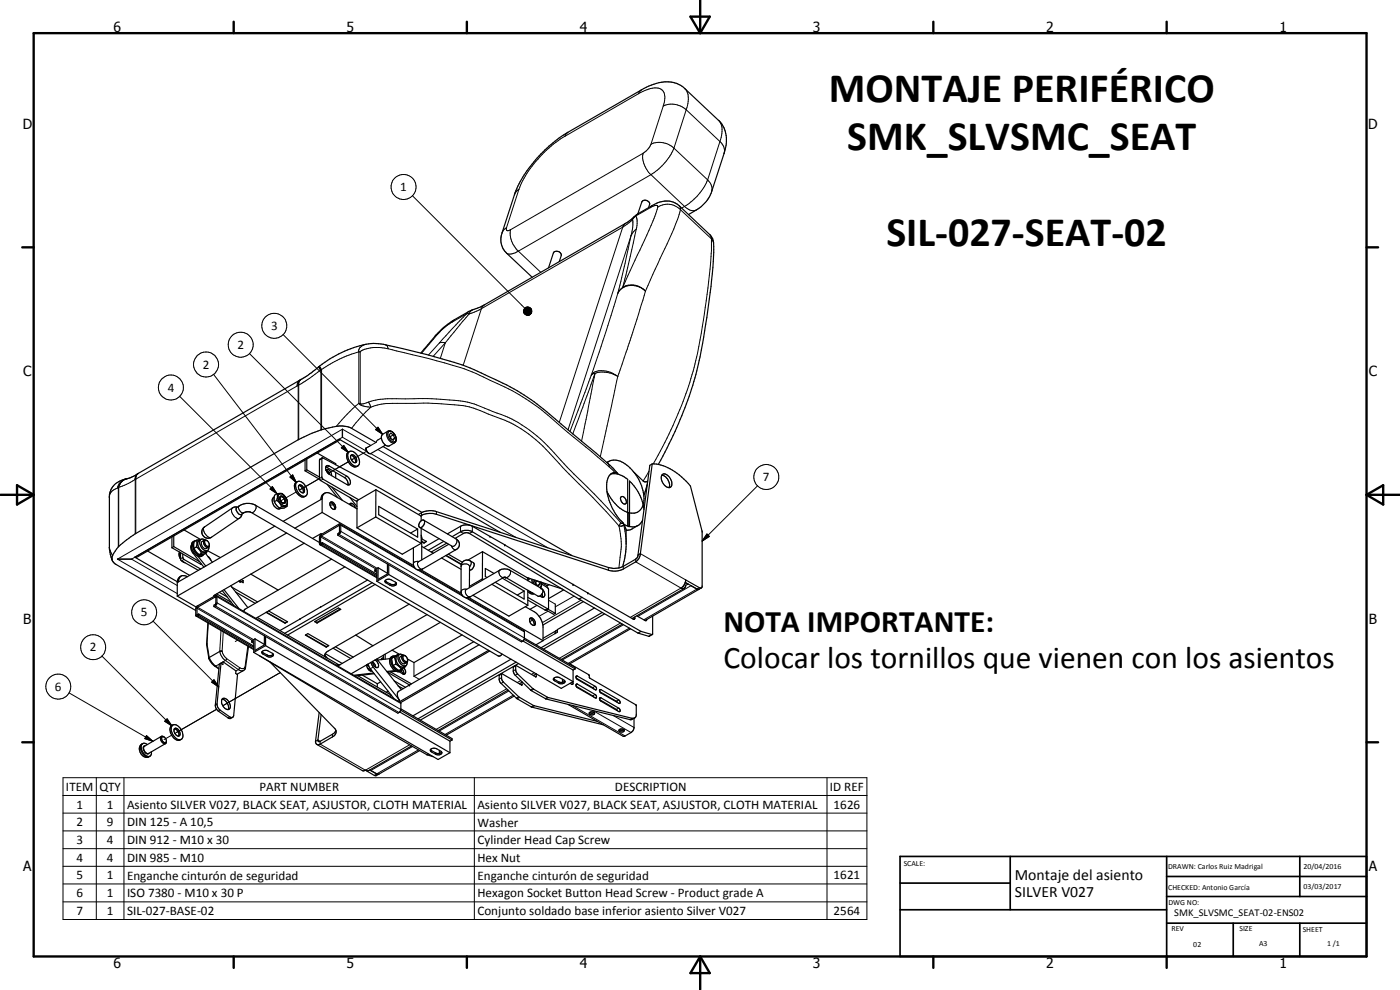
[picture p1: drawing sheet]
<svg xmlns="http://www.w3.org/2000/svg" width="420mm" height="297mm" viewBox="0 0 420 297" stroke-linecap="round" stroke-linejoin="round" font-family="sans-serif">
<g fill="none" stroke="#000" stroke-width=".3">
<path d="M170.4 39.7l-.9 1.2M191.6 28.1l-22.1 12.8M191.6 28.1a8.1 8.1 0 0 1 6.4-1.5 3.1 3.1 0 0 1 1.4 4l-.4 1.2M192.5 27l-.9 1.1M199 31.8a6.3 6.3 0 0 1 6.9 1.1M199 31.8l-3.6 11.5M205.5 26.6a6.2 6.2 0 0 1 .4 6.3M205.9 32.9l-3.6 11.5M205.9 32.9l10.2 9.6M215.6 36.1a5.4 5.4 0 0 1 .7 5.7l-.2 .7M123.8 58.7l33.7 33.8M155.7 56.8l-.8 .7-.5 1"/>
<path d="M155.7 56.8l-3.7 11.5M169.5 40.9a35.1 35.1 0 0 0-13.8 15.9M193 46a7.1 7.1 0 0 0 2.4 6.4M193 46l-39.8 22.9M195.4 52.4l-39.8 23M195.4 43.3a6.2 6.2 0 0 1 6.9 1.1M195.4 43.3l-1.1 1.6-1.3 1.1M195.4 52.4l10 9.5M202.3 44.4a17.5 17.5 0 0 1-6.9 8M202.3 44.4l10.1 9.6M212.4 54a3.6 3.6 0 0 1 1.2 3.5M212.4 54a16.9 16.9 0 0 1-7 7.9"/>
<path d="M216.1 42.5a3.5 3.5 0 0 1 1.2 3.6M216.1 42.5l-3.7 11.5M152 68.3l-.8 .7-.5 .9M152 68.3l-.1 .4 .3 .5 1-.3M153.2 68.9a7.1 7.1 0 0 0 2.4 6.5M155.6 75.4a3.7 3.7 0 0 1-3.4 .7l-.2-.2M155.6 75.4l6.7 6.3M186.9 68.2l-42.4 24.4M186.9 68.2l-19.1 58.5M187.7 67l-.8 1.2M189.4 70.7l-4 17.3M189.4 70.7l-18.9 58.3"/>
<path d="M189.8 65.9l-2.9 2.3M189.8 65.9a10.4 10.4 0 0 1-.4 4.8M190.3 65l-.5 .9M190.8 64.8l-1 1.1M190.8 64.8a4.7 4.7 0 0 1 .2 3.9M191 68.7l-1.6 2M191 68.7l-4.1 17.5M191.4 64.2l-.6 .6M195.1 62.3l-4.3 2.5M195.8 61.6l-.7 .7M197.4 62.2a78.7 78.7 0 0 1-6.1 14.3l-4.4 9.7M197.4 62.2l-.1-.5-.4-.1-1.8 .7"/>
<path d="M197.4 62.2a5.3 5.3 0 0 1 6.8 .7M203.9 61.8l.3 1.1M204.2 62.9l9.3 8.8M204.2 62.9a76.6 76.6 0 0 1-6.1 14.7l-4.4 9.8M205.4 61.9a3.1 3.1 0 0 0 3.6 1.1M205.4 61.9l-.8 .5M213 70.4l.5 1.3M213.5 71.7a170 170 0 0 1-2.7 26.3l-1.5 8a115.7 115.7 0 0 1-13.3 33.2M213.5 71.7l.7 1.4M135.8 96.6l-1.8 1.2-2.7 2.5M136.4 95.9l-.6 .7M140.1 94.1l-4.3 2.5"/>
<path d="M140.1 94.1l.7 .1M140.1 94.1l-8.2 8.8M140.7 93.4l-.6 .7M140.8 94.2l-7.2 8.7M141.8 93l-.8 .6-.2 .6M144.5 92.6l-3.7 1.6M144.5 92.6l-5.5 17M145.4 91.5l-.9 1.1M157.1 93.3l2.1 .9-2.1-.6zM157.1 93l2.1 1.2-2.1-.9zM157.1 93.6l2.1 .6-2-.3zM157.2 93.9l2 .3-1.9-.1z"/>
<path d="M157.3 92.8l1.9 1.4-2.1-1.2zM157.3 94.1l1.9 .1-1.7 .1zM157.4 92.6l1.8 1.6-1.9-1.4zM157.5 94.3l1.7-.1zM157.6 92.4l.2-.2 1.4 2zM157.6 92.4l1.6 1.8-1.8-1.6zM157.7 94.4l1.5-.2-1.2 .3zM157.8 92.2l.3-.1 1.1 2.1zM158 94.5l1.2-.3-.9 .4zM158.1 92.1h.2l.9 2.1zM158.3 94.6l.9-.4zM158.3 92.1h.3l.6 2.1z"/>
<path d="M158.5 94.6l.7-.4zM158.6 92.1l.2 .1 .4 2zM158.8 94.5l.4-.3zM158.8 92.2l.3 .1 .1 1.9zM159.1 92.3l.2 .2-.1 1.7zM159.2 94.2l-.2 .2zM159.3 92.5l.2 .2-.3 1.5zM159.5 92.7l-.3 1.5zM159.5 93.8l-.3 .4zM159.5 93l-.3 1.2zM159.6 93.5l-.4 .7zM159.6 93.3l-.4 .9z"/>
<path d="M185.4 88l-3.4 11.1-4.6 13.5M185.6 87.6l-.2 .4M186.9 86.2l-1 1-.5 .8M186.9 86.2a5.3 5.3 0 0 1 6.5 .8M193.3 87a5.4 5.4 0 0 0-7.4 .2M193.3 87l.4 .4M193.7 87.4l-4.1 13.1-4.2 12.4M53.9 118.9l29.2 29.2M64.1 112.3l24.8 32.5M74.9 106.1l29.7 29.7M85 100.4l29.8 29.9M89.1 115.8l-48.3 28"/>
<path d="M89.9 114.1l-.5 .5-.3 1.2M90 114.1l-.5 1.2v16.7M90.2 114l-.5 1.2v16.7M90.2 114l-.2 .1M90.3 113.8l-.1 .2M95.7 110l.5 1M95.8 110l.5 1M95.9 109.9l.6 1M96.2 111l-3.3 2.5-3.8 2.3M96.3 111h-.1M96.3 111v18M96.5 110.9v18"/>
<path d="M96.5 110.9l-.2 .1M107.7 105.6a36.3 36.3 0 0 0-11.2 5.3M107.7 105.6v15.4M107.7 105.6h.4M108.1 105.5v15.6a3 3 0 0 0 2.5-.5M109.9 103.3a2.37 2.37 0 0 0-2.2 2.3M115.7 103.5l.5 .3 .3 .8M116.5 104.6a11.6 11.6 0 0 0-8.3 .8l-.1 .1M116.5 104.6l9.6 2.4a99.4 99.4 0 0 1 35.6 15.3l21.1 17.8M131.3 100.3l-4.8 5.7M131.3 100.3l-.7 .5M131.9 102.9l-3.3 3.7"/>
<path d="M133.6 102.9l-1.1-.2-.6 .2M133.6 102.9l-3.6 4M133.6 102.9l-1.4 4.6M177.4 112.6a4 4 0 0 1 4.7-1.2l1.5 .5 1.8 1M177.4 112.6l-6.3 16.9M178.6 112l-4.1 20.4M178.6 112l-6.7 18.2M178.6 112l-1.2 .6M178.6 112a8.3 8.3 0 0 1 6.8 .9M185.4 112.9l-5.2 24.1M96.6 137.6l-.7 .4M98.8 139.8l-.7 .4"/>
<path d="M102.4 134.4l.8-.8 1.4 2.2zM104.6 138.6l-5.8 3.3M107.7 121h.4M107.7 121l.9 .7 2.7 .5M107.7 121l-3.5 3.3-3.3 3.6M110.1 135.4l-4.6 2.6 .4-.3M110.1 135.4l-7.3-4.2-63.3 36.6 13.7 7.9M110.6 120.6l.7 1.6M110.6 120.6a17.7 17.7 0 0 1 5.7-1 191.3 191.3 0 0 1 20 .5 30.2 30.2 0 0 1 11.6 3.4 40.1 40.1 0 0 1 18.5 12.4l3.9 4.3 10.1 10.1 5.9 6.5M111.3 122.2a15.9 15.9 0 0 1 6.6-1.2h6.6a88.6 88.6 0 0 1 16.4 1.1l5.6 2.1a38.9 38.9 0 0 1 18.4 11.7l3.9 4.3a278.9 278.9 0 0 1 16.9 17.6M111.3 122.2l-3 3-2.8 3.3M111.3 133.6l-8.5-4.8-67.5 39 17.9 10.3"/>
<path d="M111.3 136.1l43.5 25.1M113.4 134.9l51.1 29.5M113.4 128.2l1.4 2.1-2.1-1.4zM113.5 132l-.7 .8-3 1.9M116.4 129.4a1.95 1.95 0 0 0 .2 2.6l.9 .8h.9M116.7 129.5a2 2 0 0 1 2 2.8 1.31 1.31 0 0 1-2-.8l-.3-1.2zM182.4 139.1l.4 1M32.8 149h.1M35.3 146.4l-1.3 .7a2.53 2.53 0 0 0-1.2 1.7v15.6l1 2.3M35.5 146.3v17.8M35.5 146.3l-.2 .1M35.6 146.2v17.8"/>
<path d="M35.6 146.2l-.1 .1M36.4 144.7l-.8 1.5M37.2 144l-.7 .5M37.8 143.7l-.4 .2M37.9 143.7l-.9 .4a3.2 3.2 0 0 0-1.5 2.2M38.2 143.6a3.5 3.5 0 0 0-2.9 2.8M40.5 143.9l-1.9 1.1-3 1.2M40.6 143.8v16.3M40.6 143.8l-.1 .1M40.8 143.8v16.3M40.8 143.8h-.2M41.3 142.2l-.6 .7-.2 1"/>
<path d="M41.3 142.1a2.02 2.02 0 0 0-.7 1.7M41.3 142.2l-.5 .9v.7M41.5 142l-.2 .2M61.4 158.1a2.09 2.09 0 0 0 .8 2.8l.7 .4 .5-.1M69.8 152.4a2.32 2.32 0 0 0 1.9 3.2l.1-.1M71.8 151.8a1.44 1.44 0 0 0 1.4 2M76.6 151.6a1.46 1.46 0 0 1-1.2 2.2M81.7 146l1.4 2.1-2-1.4zM87 143.1l.8-.6 1.1 2.3zM88.9 147.6l-4.7 2.7M95.7 143.7l-5.9 3.4M96.6 143.1l-.7 .5"/>
<path d="M96.7 149.6l-.4 .3M96.9 143.8l-.7 .4M101.7 157.7l.2 .1M102.3 157.6l22.4 13M102.3 159.4l55.1 32M104.1 142.9l-.7 .4M126.5 153.8v.9M131 153.5v.8M138.2 157.9v1.7l.9 .5M141.8 157.9v1.7M182.8 140.1l1.7 1.6M185.7 157.8a22.1 22.1 0 0 1 .4 9.4l-.4 3.2"/>
<path d="M186.3 156.8l-.6 1M186.8 156.9a7.3 7.3 0 0 1 1 4l.1 2.3M186.8 156.6l-.2 .5-.3-.3M187.1 157.1a.89 .89 0 0 1-1.4 .7M188.4 153.7l.5 .2M194.8 141.4l-1.8 2.9M227.4 145.8l-16.7 16.5M32.8 164.2h.1M40.5 167.2l.5 .1M53.5 174.6l-.3 .2M53.9 165.7l-.1 .7 .4 1.1M54.9 167.3l-.7 .3"/>
<path d="M55.2 167.9l-.7 .4M58.2 165.9l-.3 .1M60.7 162.4a1.44 1.44 0 0 0 1.2 2.2M64.6 179.1l.2 .1M65.1 179l55.2 32.1M96.2 161.1l16.6 9.6M96.2 162.9l.2 .1M96.4 163.4l16.7 9.7M96.4 160.8l16.8 9.7M101.7 160.3l55.2 32.1M115.9 174.5v.4M117.1 175.2v.4"/>
<path d="M125.2 170.9l13.9 8.1M125.5 168.6a1.47 1.47 0 0 0 1.3 2.1M125.8 168.4l-1.3 .2-.4 .6M126.4 161.2l.2 .4M135.5 163.8a1.35 1.35 0 0 0 1.4 1.1M136.9 161.7a1.44 1.44 0 0 1-1.2 2.2M138.4 169.9l.2-.4 .7-.3 1.2 .2 .4 .5M139.5 179.2l17.9 10.4M139.9 176.9a1.47 1.47 0 0 0 1.2 2.2M140.1 176.8a1.32 1.32 0 0 0-1.7 .7M141.2 168.3a1.3 1.3 0 0 1-.3 1.8M150 171.1a1.42 1.42 0 0 0 1.2 2.1"/>
<path d="M153 171.1a1.42 1.42 0 0 1-1.3 2.1M159.6 173.8l.2 1.2M160 173.9l.4 1.5M162.3 174.6l.2 .8-.5 .9M162.4 176.6h.1M164.2 175.8v.5M172.3 178.9l-5.6 3.2M182.6 170.3v.8M187.1 169.9v.8M190.8 167.8v.8l13.6 7.8-15.3 8.9M192.2 166.1l13.6 7.9M205 175.9l.6 .4"/>
<path d="M207.4 175.7l-16 9.3M209.9 176.3l-16.7 9.7M212.2 160.2l.7 .8-2.2 1.3zM30.6 196.8l21 21M45.9 186.4l19.7 19.7M59.1 182.5l16.6 9.7M59.1 184.3l.2 .1M59.3 182.2l16.8 9.7M59.3 184.8l16.8 9.8M62.5 186.9l-.4 6.3 .7 4.1 .9 1.6 1.1 1M64.6 181.8l55.1 32M64.8 199.9h-.3"/>
<path d="M64.8 199.9l.9 .6M65.1 180.8l55.2 32.1M66.3 189.1l-.4 6.4 .6 1.3 1.1 1.4M66.4 198.9l-1.6 1M67 189.6l-.3 5.9 .6 1.4 .7 .7M67.6 198.2l3.9 2.7M67.6 198.2l-.6 .4M68 197.6l-.4 .6M68 197.6l3.9 2.7M71.3 192.1l-.7 .4M74.4 193.8l-.9 6.4-.7 .4-.9-.3M78.9 195.8v.4"/>
<path d="M80.2 196.5v.4M97.9 197.1v.2M115.1 197.8l-.1 .1M120.2 197a1.46 1.46 0 0 0 1.2 2.1M124.2 198.8v4.1l1.6 .9M154.8 199.8l-.8 .4M159.8 186.1l-.8 .4M164.3 182.6l-.7 .4M164.5 183.4l-2.7 1.5M164.6 180.1l2.1 1.2M166.6 190.1l-3.6 2.1M174.4 180.1l-11.6 6.7"/>
<path d="M186.2 186.9l-18.4 10.6M187.1 187.5l-18.4 10.5M188.9 188.5l-18.4 10.6M190.5 185.5l-.5 .3M194.1 185.9l-.5 .3M195.6 190.4l-.9 .5M20.7 207.9l25.2 14.5M49.4 216.4l.8-.7 1.4 2.1zM50.2 215.7l1.4 2.1-2.2-1.4zM52.9 219.8l12.1-7-12.5 7.2M64.2 204l1.4 2.1-2.1-1.4zM65.1 211.2l-.5 .3"/>
<path d="M66.1 213.1l-.5 .3M68.9 215.1l-.5 .3M71.5 200.9l1 .4 .6-.1M71.5 200.9l-.7 .4M71.9 200.3l-.4 .6M84.1 201.8l-17.2 10M112 200.2l-.9 .5M119.9 210.1l-.4 .3M150.5 203.3l-.7 .5M150.5 202.2l-.7 .4M151.1 204.6l-.7 .5M152 206.7l-21.1 12.2"/>
<path d="M152.7 207.3l-20.9 12.1M154 208.6l-20.4 11.8M154.8 200.9l-.8 .4M155.4 202.2l-.8 .4M155.6 209l-.6 .5M155.9 209.3l-.7 .4M156.3 204.2l-1 .6M156.7 205.4l-.2 .1M159.9 206.6l-.7 .4M160.1 211.7l-.7 .4M160.2 206.8l-.7 .4M160.3 201.8l-.8 .6"/>
<path d="M160.3 211.8l-.7 .4M160.9 202.9l-.2 .2M164.3 209.2l-.7 .4M164.6 209.3l-.7 .4M166.4 203.8v.5M167.7 204.6v.4M171.8 211.7l15.8 9.1M173.3 202.9l-.4 .2M173.3 205.3l-.4 .3M178 213.2l11.4 6.6M178.6 205.9l-.7 .4M178.6 208.4l-.7 .4"/>
<path d="M180.4 206.9l-.5 .3M180.4 209.4l-.5 .2M184.1 214.7l6.2 3.6M185.7 210l-.7 .4M185.7 212.5l-.7 .4M189.7 215.5l-.7 .4M18.9 233.3h241.3v42.6h-241.3zM18.9 238.7h241.3M28.9 233.3v42.6M37.2 233.3v42.6M42.6 223.3a2.4 2.4 0 0 0 .7 3.4 1.2 1.2 0 0 0 1.4 .3M43.4 223.9a1.43 1.43 0 0 0 1.2 2.2"/>
<path d="M43.5 223.8h-.1a1.47 1.47 0 0 0-.3 1.5 1.47 1.47 0 0 0 1.3 .9l.4-.3M44 220.7l1.9 1.7-2.4-.8zM51.5 220.6l-2.3 1.3M95.4 222l.7 .4v.9l13.6 7.8 13.2-7.6M99.8 220.3v.8M123.8 224l-12.5 7.2M125.5 225l-13.2 7.7M129.4 225.2v.4M130.7 225.9v.4M142.4 233.3v42.6M248.2 233.3v42.6M18.9 244h241.3"/>
<path d="M18.9 249.3h241.3M18.9 254.6h241.3M18.9 259.9h241.3M18.9 265.2h241.3M18.9 270.6h241.3"/>
<circle cx="121.1" cy="56.1" r="3.8"/>
<circle cx="82.3" cy="97.8" r="3.7"/>
<circle cx="51.3" cy="116.3" r="3.7"/>
<circle cx="61.8" cy="109.4" r="3.8"/>
<circle cx="72.3" cy="103.4" r="3.8"/>
<circle cx="230" cy="143.1" r="3.8"/>
<circle cx="28" cy="194.2" r="3.8"/>
<circle cx="43.3" cy="183.7" r="3.7"/>
<circle cx="17.5" cy="206" r="3.7"/>
</g>
<g fill="none" stroke="#000" stroke-width=".35">
<path d="M167.8 78.5l.6-1.8a1.29 1.29 0 0 0-.9-1.3 1.29 1.29 0 0 0-1.4 .5l-1.5 4.4M191.4 64.2l5.9-3.3a6.6 6.6 0 0 1 5.4 .1l1.2 .8 9.1 8.6a4.1 4.1 0 0 1 1.2 3.6 197.1 197.1 0 0 1-6 40.5 122.5 122.5 0 0 1-10.6 24.9M191.4 64.2l-3.3 2.6-42.7 24.7-4.7 1.9-6.3 3.9a46.8 46.8 0 0 0-8.1 8.7M194.6 62.3l.3-.9a1.28 1.28 0 0 0-.9-1.3 1.28 1.28 0 0 0-1.4 .5l-1.2 3.6M206.6 64.4l2.4-1.4a10.7 10.7 0 0 0 4-4.1l4.3-12.8a9.2 9.2 0 0 0-1.4-9.7l-10.4-9.8a9 9 0 0 0-10-1.1l-2.3 1-22.8 13.2a41.4 41.4 0 0 0-9.7 8.3l-3 3.9-2.3 3.9-.8 2-3.9 12.1a5.7 5.7 0 0 0 1.3 6l7.7 7.3M91.6 138v3.3M92.1 137.7v3.3M95.2 135.9l5.5 3.2v.3M96.7 137.4l-.8 .6v5.6l.1 .4 11.1 6.5M96.7 137.4l17.5 9.2 12.4 7.2M96.7 137.4l-.1 5.9 .2 .4 10.8 6.2M97.9 139.8l.7-.1 5.5 3.2a1.91 1.91 0 0 1 .7 2.6l-.7-.1-5.3-3.1a2.03 2.03 0 0 1-.9-2.5z"/>
<path d="M102.1 132l-61.1 35.3M102.8 128.8v2.4M104.7 135.6a1.91 1.91 0 0 1 2.6 1.2 2.1 2.1 0 0 1 0 3 2.72 2.72 0 0 1-2.9-2.5v-1zM104.8 135.5a1.53 1.53 0 0 0-.6 2.2 2.6 2.6 0 0 0 2.8 2.3l.4-.2M105.3 136.7a1.71 1.71 0 0 1 1.3 2.2M105.4 136.6a1.39 1.39 0 0 1 1.6 1.7 .67 .67 0 0 1-.6 .6 .67 .67 0 0 1-.7-.6l-.5-.9zM112.8 132.8l-7.5-4.4a9 9 0 0 0-6.6 0 37.6 37.6 0 0 0-9.2 3.6l-48.9 28.1-2 1.4a11.4 11.4 0 0 0-5 5.7 2.15 2.15 0 0 0 1.2 2.1l23.9 13.9M114.5 131.4l-1 .6M114.7 130.4l1.7-1a2.19 2.19 0 0 1 2.5 2.1v.6l-.3 .7-1.7 1a2.4 2.4 0 0 1-2.2-3.4zM115 134l56.6 32.7M115.7 133.6l-4.4 2.5a1.47 1.47 0 0 1-1.5-1.6 1.61 1.61 0 0 0 .9 1.5M116.9 130.9l.3 .1"/>
<path d="M117.2 131l.1 .7M118.1 130.5l-.8-.5-.5 .5 .4 1.1 .8 .5 .4-.6M118.1 130.5l.3 1M118.1 130.5l-.9 .5M118.4 131.5l-.6 .4M182.7 138.4l-.5 .4a4.3 4.3 0 0 1 5.4 .4 12.4 12.4 0 0 1 5.3 12.5 3.5 3.5 0 0 1-5.3 1.7 12.7 12.7 0 0 1-5.5-5.9M195.7 139.2l-.7 .4-3.5 26.9M195.7 139.2a15.8 15.8 0 0 1 11.5 6.6l3.5 13.7v16.5l-.2 .4M195.7 139.2l-3.5 26.9M55.2 159l5 2.9M71.2 152.2l-.6-.1-.8 .3-8.4 5.7a1.87 1.87 0 0 0-.5 2.5 1.87 1.87 0 0 0 2.4 .7l8.7-5.9 .6-1.2M82.3 149.1a1.72 1.72 0 0 0-.1 2.7 1.45 1.45 0 0 0 2.1 .7"/>
<path d="M82.3 150.5l1.5 1.9M82.5 157.9l-29 16.7 .5-1.5M83.1 150.1l.9 .9 .5 1M83.1 150.1l-.8 .4M83.1 148.1l.2 1.2-.2 .8M83.1 148.1a1.65 1.65 0 0 0-.8 2.2v.2M83.1 148.1h1.6l.7 .7M83.6 148.4a1.53 1.53 0 0 1 2.3 1l.3 1.6a1.11 1.11 0 0 1-1.1 .7 1.11 1.11 0 0 1-1-.8 2.38 2.38 0 0 1-.5-2.5zM83.8 152.4l.5 .1M84.1 149.1a1.15 1.15 0 0 1 1.2 .5 1.15 1.15 0 0 1-.1 1.3 1.26 1.26 0 0 1-1.1-1.8zM84.5 152l-.7 .4M84.6 150.8a1.37 1.37 0 0 1-.4-2 1.5 1.5 0 0 1 1.3 2.2l-.7-.1"/>
<path d="M85.4 148.8l.5 .8M86 159.9l-32.8 19M86 149.7l.3 .8-.2 1.5M86.1 152l-.7 .4-1.1 .1M86.1 152h-1.6M88.9 144.8a1.74 1.74 0 0 1 2.7 1 2.24 2.24 0 0 1 0 3.1 3 3 0 0 1-2.9-3.6zM89.2 144.5a2.02 2.02 0 0 0-.2 3.2 1.94 1.94 0 0 0 2.7 1.1M89.7 145.7l.1-.2a1.45 1.45 0 0 1 1.6 1.9 .6 .6 0 0 1-.5 .5 .6 .6 0 0 1-.7-.3 1.71 1.71 0 0 1-.5-1.9zM89.7 145.7a1.79 1.79 0 0 1 1.3 2.2M91.6 141.3l4.3 2.5M92.1 141l-.5 .3M92.1 141l3.8 2.1"/>
<path d="M96.7 153.8l-8.2 4.7M96.7 153.8l27.4 15.9M97.5 148a1.85 1.85 0 0 0-1.2 1.9l-11.3 6.5M97.7 140.1l5.7 3.2a2.22 2.22 0 0 1 1 2.2M97.8 141.1a1.15 1.15 0 0 1 1.2 .1 1.15 1.15 0 0 1 .5 1.1v.4M97.9 141.1l.7 .6 .3 .7M98.2 145.3l3.1 4M99.1 150.8a1.59 1.59 0 0 1 1.2 2.1M99.2 150.7a1.31 1.31 0 0 1 1.3 .7 1.31 1.31 0 0 1-.1 1.5 1.55 1.55 0 0 1-1.2-2.2zM99.6 146.1l3.1 4M100.1 151.5l-1.1 .1M100.7 141.7v1.7"/>
<path d="M102.1 157.3h-.4l-5.5 3.3-.3 .7 .1 2.1M102.1 157.3l.2 2.1-.5 .9-.4 .3M102.1 157.3l22.2 12.9M104.9 151.4a.74 .74 0 0 1 .8-.4 .74 .74 0 0 1 .6 .6l.3 .8M104.9 151.3l.8 .5M105 149.2l2.1 2.8M107.1 158.4l13.6 7.9 5.7-3.3M107.1 152.7l-7.8-4.5a1.62 1.62 0 0 0-1.8-.2 1.62 1.62 0 0 0-.8 1.6v4.2M112.8 155.1l13.6 7.9M112.8 155.1l-5.7 3.3M112.8 146.9l-5.7 3.3v8.2M112.8 146.9l13.6 8v1.4"/>
<path d="M112.8 146.9v8.2M113.7 151.9l11.6 6.8v2.5l-11.6-6.8zM125.3 158.7l-2.1 1.2M125.5 154.4a6.3 6.3 0 0 1 5.5-.9l51.6 16.8a6.3 6.3 0 0 0 4.5-.4l3.7-2.1 .5-.7 .2-.6M125.9 158.2l9.8 5.7M126.1 156.5a.69 .69 0 0 1 .6-.5 .69 .69 0 0 1 .7 .3 1.44 1.44 0 0 1-1.6 1.9l-.1-.8zM126.3 154.8a5.6 5.6 0 0 1 4.7-.5l51.6 16.8a5.8 5.8 0 0 0 4.5-.4l3.7-2.1a3.1 3.1 0 0 0 1.4-2.5M126.4 158.5v4.5M127.2 156.1l9.7 5.6a1.77 1.77 0 0 1 1 1.6 1.77 1.77 0 0 1-1 1.6l-10.1 5.8a1.75 1.75 0 0 1-2.7-1.4v-5M141.8 159.6l32.9 19.6M141.8 159.6l-.9 .5M141.8 159.6a3.6 3.6 0 0 0-3.6 0l-2.5 1.4"/>
<path d="M150.2 159.8l-48.4-28-61.3 35.4 12.7 7.3M185.3 142l-2.1-2.3-11.3-9.5a121.9 121.9 0 0 0-14.6-11.7 116.5 116.5 0 0 0-21-9.8l-15.6-4.1a32.9 32.9 0 0 0-8.6-1.6 31.7 31.7 0 0 0-17.5 7.9l-4.4 3.1-49.7 28.7-1.7 .7a9.6 9.6 0 0 0-5.1 2.8l-.9 2.2v16.4l.9 3.3M185.3 142l-.2-.1a2.41 2.41 0 0 0-2.9 2.4 15.8 15.8 0 0 0 4.9 12.7l.1 .3M185.3 142l.2 .2M185.5 142.2l-1.4-.1-.9 .2M185.5 142.2l1.4 .6 1.5 1v14M186.4 149.1a1.32 1.32 0 0 1 1.3 .6 1.32 1.32 0 0 1 0 1.5 1.55 1.55 0 0 1-1.3-2.1zM187.2 157.3l.7 1.6v5.1l-.3 3.1-.7 2.9M187.2 157.3l1.2 .5M188.4 157.8l.3 .2M188.7 153.9v4.1M188.7 158h.2"/>
<path d="M190.2 141.7l2.9 2.7 .8 .2 .5-.3M191.5 157.6a5.4 5.4 0 0 1-3.6 1.5M192.9 156.1a3.2 3.2 0 0 1-4 1.9M193.2 152.9a14.1 14.1 0 0 0-4.3-8.6v13.7M194.3 145.2l-1.1 3.5M198.6 142.6a2.95 2.95 0 0 1 2.2 3.7M198.8 142.3a2.45 2.45 0 0 1 2.8 2.6v.6a1.02 1.02 0 0 1-.8 .8 1.02 1.02 0 0 1-1.1-.5l-.9-1a2.16 2.16 0 0 1 0-2.5zM35.3 167.8h4.2M44.3 165.3l12.6 7.3M51.6 164.3l8.7 5 .1-.1M51.6 161.1v3.2M52.1 164l-.5 .3"/>
<path d="M52.1 160.8v3.2M52.1 164l7.8 4.5M53.2 178.9l5.7 3.3M53.9 165.7l-.1 1.2 .4 .8M54 173.1l-.5 .5-.3 .9v4.4M54.2 165.8v2l.2 .4 5.1 2.9M54.3 172.8l-.3 .3M54.6 168.3l.9 .6M54.9 166.2v1.1l.3 .6 5 2.8M56.2 173.1l-.6-.3-.9-.1-.7 .4M57.4 163.6a2.38 2.38 0 0 0 .5 2.4l3.3 4.2M58.2 164.5l.6 1 .9 .9"/>
<path d="M58.3 162.3a2.06 2.06 0 0 0-.2 3.3 2.17 2.17 0 0 0 2.3 1.3l.4-.2M58.3 162.3a2.59 2.59 0 0 0 .3 3.5 1.65 1.65 0 0 0 2.4 .7l.2-.2M58.7 162.2l-.4 .1M59 164.1l1 1 .4 .9M59 164.1l-.8 .4M59 162.1l.1 1.1-.1 .9M59 162.1l-.7 .4-.2 .9 .1 1.1M59.4 166.9l2.4 2.9M60.1 162l-1.1 .1M60.4 161.8a1.69 1.69 0 0 0-.5 2.9 1.56 1.56 0 0 0 2.4 .5M60.4 166l-.7 .4M61.3 162.1a1.42 1.42 0 0 0 1.3 2.1"/>
<path d="M61.3 162.1l-.6 .3M61.4 162l.4 .1M61.4 162l-.1 .1M61.5 162a.94 .94 0 0 0-1.3-.1 .94 .94 0 0 0-.2 1.3 2.44 2.44 0 0 0 2.1 2.1M61.7 166l2 2.7M61.8 162.1a1.48 1.48 0 0 1 .8 2.1M61.8 162.1a1.07 1.07 0 0 0-.2 1.2 1.07 1.07 0 0 0 1.1 .6l.1-.2M61.8 162.1l.3 .1M62 165.9l-1.6 .1M62 165.9l-1 .5h-1.3M62.1 165.3l-.1 .6M62.3 165.2l3.9 2.1"/>
<path d="M62.3 165.2l-.2 .1M62.4 167l.9 1.1M62.6 164.2l-.7 .4M62.7 164.1l-.4 1.1M64.5 178.5l.3 .1M64.8 178.6l-5.9 3.6M64.8 178.6l.2 .1M65 178.7l55.2 32.1M65 178.7l.1 2.5-.9 .8M65 178.2l4.5 2.6M65.8 177.7l2.4 1.4M66.7 177.2l3.5 4.5"/>
<path d="M67.2 176.9l4.5 5.6M69.2 175.7l5.2 6.6M69.5 176.1l7.8 4.5M70.7 177.6l5.9 3.4M71.7 174.3l.4 .5v-.5M72.1 174.3l-.3 .1M72.4 173.9l.6 .3M73 174.2v.6l-.9-.5M73 174.2l-.5 .3M75.3 172.3l8.2 4.7M91.3 163l-27.1 15.7 .2 .1M95.9 162.8l-19.3-11.2a5.1 5.1 0 0 0-5.7 .8 1.78 1.78 0 0 0 1.4 2l1.5-.8 1.6 .2 74.1 43h.5l.7-.5"/>
<path d="M96 163.4l17.1 10M96.3 163h.1M96.3 161v2M96.3 160.9v.1M96.6 160.3l-.3-.2-2.5 1.4M96.8 163.2l-.8 .2M96.8 162.8v.4M96.8 162.8l-.5 .2M96.8 162.8l16.3 9.5M96.8 163.2l16.3 9.5M99.5 167.8l-26.1 15-.2 .6M101.4 160.6l55.1 32 .8-.8"/>
<path d="M101.4 160.6v-.5l.5-.4-.1-2.1-5.5 3.3M103.5 170.1l-26.8 15.4M110.3 174l-14.1 8.1M111.7 174.8l-26.3 15.2M112.5 171.3l.6 .4M112.5 171.3l.6-.3v3.4M112.6 175.3l-26.3 15.2M113.1 174.4l55.3 32.1 3.6-2M113.5 170.3l2.8 1.7M113.5 170.3l-1 .6v.4M115.6 174.2l.1 .2a3.2 3.2 0 0 0 2.8 .9l.4-.3M115.7 174.1l.3-.2 1-.1 1.9 1.1a1.07 1.07 0 0 1-1.6 .8l-1.6-.9-.2-.3z"/>
<path d="M116.3 169.2v3l-2.9 1.6 .1-3.5M116.7 172.4l-3.6 2M116.7 172.4l55.3 32.1M116.7 169.4v3M125.8 171l12.8 7.5M126.3 170.9l12.2 7.1M126.4 160.6l.2 .7v6.7M126.6 164l3.4 2M126.6 161.7l1.4 .8-.8 .4M126.6 162.6l.6 .3M126.6 162.4l.6 .4M127.2 162.8v.1"/>
<path d="M127.9 162.4l-.7 .4M131.8 161.6l-4.6 2.7M132.5 167.4l5.9 3.4M133.2 162.4l-4.6 2.7M133.8 166.7l4.7 2.7M133.9 166.6l4.6 2.7M134.1 163l-4.7 2.6M134.3 160.2l3.9-2.3a3.9 3.9 0 0 1 3.6 0l5.3 3.1M134.6 166.3l4.2 2.4M134.7 163.3l-9.2 5.3M136.6 161.5l2.7-1.6h1.4l33.1 19.8M138.5 169.3l-.1 8.4a1.79 1.79 0 0 0 2.7 1.4l10.3-5.9 10 5.7a1.51 1.51 0 0 0 1.5-1.9"/>
<path d="M138.5 169.3a1.76 1.76 0 0 1 2.7-1l.9 .5a1.54 1.54 0 0 1-1.2 2.3M139.9 176.9l10.1-5.8a3.2 3.2 0 0 1 3 0l9.9 5.9M140.1 179.3l17.2 10v2.5M140.6 179.2l22.4 13M140.9 169.9v6.4M141.9 178.6l10.8 6.3 5.7-3.3M144.8 173.7l.3 .2M144.8 173.7l-3.9 2.2M144.8 165.5l-4.4 2.6M144.8 165.5l13.6 7.9v.8M144.8 165.5v8.2M147 161h.1"/>
<path d="M147.1 161l4.4 2.5M147.6 175.3l10.8 6.3M148.2 172l-2.5-1.4v2.4l.4 .3M148.6 174.7l8.7 5v-2.4M150.8 173.5l6.5 3.8M151.5 163.5l24.9 14.4M157.3 177.3l-2.1 1.3M158.1 173.3l10.6 3.4M158.4 177.1v4.5M158.4 177.5l.9 .6 .9 .1M158.8 173.5h-.4M158.9 177.4l1.1 .6"/>
<path d="M159.2 173.6l-.8 .4M160.5 174.6l.2 .1M160.6 174l-.2 .2 .4 1.1 .8 .5 .4-.5M160.7 174.7l.2 .7M161.4 174.3l-.7 .4M161.7 174.5l.3 .8M162 175.3l-.7 .3M162.3 174.7l1.9 1.1 .6-.4M162.3 174.6l.2 1.3-.3 .5 .3 .2M162.5 175.2l1.9 1.2 .2 .4v5.8l-6.2-3.4M162.7 178.2l.1 1M162.9 177a1.33 1.33 0 0 1 .1 2.2l-.9-.4"/>
<path d="M169.2 177l-4.6 2.6M173.8 179.7l17.7 10.2M174.7 179.2l17.7 10.2M174.7 179.2l-.9 .5M176.4 177.9l13.7 7.9 .4-.2v-.5M176.4 177.9h.1M192.2 166.1l-.7 .4M205.4 175.4l.4 .2M205.4 176.5l-15.7 9.1M205.6 174.9l.2-.9 4.2 2.4h.5M205.6 174.9l-.5 .9-.7 .6a.85 .85 0 0 0 1 .1 .85 .85 0 0 0 .4-.9M205.7 174.8l3.5 1.9 .6 .1"/>
<path d="M205.7 174.8l-.1 .1M205.7 174.8h.1M205.7 174.8l.7 .5M206.4 175.2v.1M206.4 175.3l-.6 .3M209.8 176.8l-16.2 9.4M210.5 176.4l-.7 .4M58.9 182.2l-.2 .5v2l.2 .2M58.9 184.9l17.2 10M59.6 184.7l-.7 .2M59.6 184.2v.5M59.6 184.2l16.5 9.6"/>
<path d="M59.6 184.7l16.5 9.5M62.1 193.2l-.1 .3 .7 4M62.4 186.9l-.4 6.5M64.2 182v-.4l.6-.5-.1-2-5.5 3.1-.1 2.2 .5-.2M64.2 182l55.2 32 .6-.4M66.3 199l-1.1 12.7 .9 1.4 3.1 2.1 .6 .1M66.3 199l-.5 .3-1.2 12.5 .8 1.4 3.2 2.3 .6 .1 .6-.4M66.7 195.5l-.6-.1-3.3 1.9a1.83 1.83 0 0 0 .9 1.9l1.9 1.5M67 198.6l3.8 2.7-.1 .8 .6 .3-1.2 12.3-.3 .6M67 198.6l-.6 .5M67 198.6l-.1 .8-.6-.4M74.6 194l-1 6.5"/>
<path d="M75.6 192.7l.5 .3M75.6 192.7l.5-.4v3.4M76.1 195.7l55.4 32.2 3.5-2.1M76.5 191.7l2.8 1.6M76.5 191.7l-.9 .5v.5M77.2 185.3l24.4 14.1M77.9 196.8l32.6 19.5M78.6 195.6l1.6 .9a1.43 1.43 0 0 0 1.8-.2M78.6 195.5a1.5 1.5 0 0 1 1.9-.2l1.6 1.1a1.26 1.26 0 0 1-1.9 .5l-1.4-.8zM79.4 190.8l-.1 2.7-2.8 1.7v-3.5M79.7 193.7l-3.6 2M79.7 193.7l55.3 32.1"/>
<path d="M79.7 191v2.7M79.8 183.7l5.7 3.3M80 183.7l5.5 3.2M80.6 183.3l5.7 3.3-.8 .4M81.1 198.7l19.3 19.8a1.54 1.54 0 0 1-.6 2.6l-4.2 2.3-.7-.3-.2-.7M85.5 186.9v.1M86.2 186.5l-.7 .4M90.1 185.7h.1M90.1 185.7l-6.1 3.5M91.6 190.5l.8-.4 6.3 3.6-.8 .5zM91.8 190.5l6.1 3.5M94.4 186.5l7.1-4.1 .8 .4-7.1 4.1z"/>
<path d="M94.6 186.4l.6 .3M95.2 186.7v.2M96.2 182.1h.1M96.2 182.1l-6.1 3.6M97.5 196.4l.7 1.1M97.6 196.1l5.1 3M97.9 194v.2M98.5 193.7l-.6 .3M99.9 194.5l5.4 3.1M100.7 194.1l5.3 3M102 199.5l-.6-.1-.4 .2h.2M102.1 182.8l-6.9 3.9"/>
<path d="M106.8 190.5l5.1 3.3M110.1 199.4a1.96 1.96 0 0 0 1.2 1.9M110.1 199.5l.5 .4M110.2 199.4l.3 .2M110.4 199.2l.7 1.5 7.1 8.9M111.8 198.7a1.82 1.82 0 0 1 .9 1.5M112.5 198a1.58 1.58 0 0 1 .9 2.3 1.57 1.57 0 0 1-1.5-1.9M113 197.7l7.4 9.2M114.4 197.9h.1M115.1 196.6v1.2M115.1 197.4l-.6 .2-.1 .3M115.6 196.3v1.5"/>
<path d="M117 197.6l-3.7 .4M117.5 197.5l.5 2.2M117.7 195.1l2.2 1.2M117.8 196.9a1.99 1.99 0 0 0-.5 3l1.2 1.3M118 199.7l1.7 1.5 .7-.5M118.3 197.1l.5 2.2M118.3 197.1l-.8 .4M118.4 197l-.9 .5M118.6 196.8a1.13 1.13 0 0 0-1.1 .4 1.13 1.13 0 0 0-.2 1.2 2.97 2.97 0 0 0 2.9 2.9l.5-.5M118.7 196.8l-.4 .3M118.8 199.3l1.6 1.4M118.8 199.3l-.8 .4"/>
<path d="M119.5 196.3l.2 .2M119.5 196.3l-.8 .5M119.5 196.3l-.7 .5M119.7 196.5a2.41 2.41 0 0 0 1.9 3.3M119.8 196.4l-.1 .1M119.8 196.4l.4-.1 .7 .3M119.8 196.4a1.82 1.82 0 0 0-.2 3.1 1.44 1.44 0 0 0 2.2 .3M120.8 196.6l-.6 .4M120.9 196.6l.5 .1M120.9 196.6a1.31 1.31 0 0 0-.1 1.5 1.31 1.31 0 0 0 1.3 .6l.2-.3-.1-.7M121.4 196.7l.6 .4 .2 .6M121.4 196.7h-.1a1.01 1.01 0 0 0-.4 1.1 1.01 1.01 0 0 0 .9 .7l.4-.1 .1-.3"/>
<path d="M121.7 199.8v.2l-1.3 .7M122.1 198.8l-.7 .3M122.2 198.7l-.1 .7-.5 .4M122.8 181.3l-24.6 14.2-.6 .7-.2 .8M128.2 184.4l-26.8 15.4M132.2 186.7l-26.8 15.5M138.7 190.5l-14.5 8.3-2-1.1M142.2 192.5l-18 10.4M143.8 193.5l-24.1 13.9a1.94 1.94 0 0 0 .2 2.7l-7.9-9.9-.7-1.5M146.6 195.1l-26.7 15.5M147 195.3l-26.8 15.5M153.4 197.8l-29.5 17"/>
<path d="M154.8 199.7l-.8 .5a2.94 2.94 0 0 0 .5 2.2l.1 .2a23 23 0 0 0 9 7l25.6 6.3 1.2-.5M154.8 199.7l5.9 3.4 .2-.1v-.8l-.8 .5M154.8 199.7v1.4l.2 .7a24.4 24.4 0 0 0 9.3 7.4l25.4 6.3 1-.3 .3-.7-.1-3-13.9-8-.1-.8M154.9 198.7l-29.5 17M155.6 199.1l-29.5 17M156.9 192.3l15.1 8.7M157.3 191.8l15.3 8.9M157.4 191.5l15.2 8.8v.4M157.6 182l2.7 1.6a6 6 0 0 1 2.7 4.2v4.4M158.4 180l5.2 3M159 185.6a1.67 1.67 0 0 1 1.2 2.1M159.1 185.5a1.34 1.34 0 0 1 1.3 .7 1.34 1.34 0 0 1-.1 1.5 1.54 1.54 0 0 1-1.2-2.2z"/>
<path d="M161.1 181.7l-2.1 1.1M163 192.2l-2.1 1.3M163.6 183v.1M163.9 183l2.2 1.3 .6-.3M164.4 182.8l2.3 1.2M164.5 182.7l-.9 .4M166.7 181.3v2.7M167 189.2l-4 2.3M171 199.2l5.7 3.2 .1 .3M175.1 180.5l-12.2 7M178.4 182.4l-11.1 6.5v.8l-.7 .4 .2-.7 .5-.3M180.8 183.8l-18.4 10.6"/>
<path d="M181.4 184.2l-18.3 10.6M186.8 187.3l-18.4 10.6M189.2 188.7l-18.4 10.6M191.1 184.8l2.5 1.4M191.5 189.9l3.2 1 1.1-.5M192.4 189.4l3.4 1M192.4 189.4l-.9 .5M194.1 185.8l-.1 .4h-.4M195.9 184.8l-.1 5.6M51.6 217.7a1.77 1.77 0 0 1 2.7 1 2.98 2.98 0 0 1 .3 3 2.04 2.04 0 0 1-2.7-1.3l-.5-1.3zM51.9 217.5a2.06 2.06 0 0 0-.3 3.3 1.85 1.85 0 0 0 2.8 1M52.3 218.7a1.65 1.65 0 0 1 1.3 2.2"/>
<path d="M52.4 218.6a1.42 1.42 0 0 1 1.4 .7 1.42 1.42 0 0 1-.1 1.6 1.62 1.62 0 0 1-1.3-2.3zM66.6 209.8a2.49 2.49 0 0 1 1.8 3.1M66.7 209.7a2.03 2.03 0 0 1 2.1 .8 2.03 2.03 0 0 1 .1 2.1 1.49 1.49 0 0 1-2.2-1.1l-.2-1.2zM73.5 200.2l.1 .3M73.6 200.5l-.5 .7-2 1.1M95.8 213.8l-1.1 8.6M96.4 214.4l-1 7.6M100.8 219.2l-.7 .9-4 2.3-.4 .1-.3-.5M107.3 202.7l10.1 6M108.7 202.6l4.5 2.5M110.3 200.4l1 .6M110.5 216.3l17.7 10.2"/>
<path d="M111 216l-.5 .3M111.3 200.9v.1M111.3 201v.3M111.6 201.3h-.3M112.1 201.9l-5.9 .7M112.3 202.1l-5.8 .7M113.2 205.1v1.1M114.2 204.6l-1 .5M116.3 201.7l6.6 3.8M116.5 207.4l-.6 .3M117.2 201.6l6.3 3.6M117.5 208.7l-.5 .2"/>
<path d="M118.3 204.3l3.4 1.9M118.5 201.2l-2.4 .3M118.5 201.2l.8 .3 1-.2 .6 .9M118.8 201.4l-2.6 .3M119.5 205.8l1.5 .8M120 213.6l15 8.8M120.2 210.8l.1 2.1-.3 .7M120.3 213.1l15.4 8.9M120.3 212.7l15.4 8.9v.4M120.7 200.7l.5 1-.1 .6M120.8 200.5l-.1 .3M121.1 200.3a1.15 1.15 0 0 1 .1 2l-1.5-.8"/>
<path d="M149.8 202.6v1.4l.6 1.1a23.8 23.8 0 0 0 9 7l21.6 5.4M149.8 202.6h.1M150.6 202.1v1.7l.5 .8a23.8 23.8 0 0 0 9 7.1l19.2 4.8M150.6 202.1h.1M150.6 202.1l-.8 .5M150.6 202.1l6 3.4M152.5 207.1l-21 12.1M154.3 208.8l-20.4 11.8M156 205.1v.1M156.7 204.6v.9M156.7 205.5h-.1M156.7 204.6l-.8 .5"/>
<path d="M160.2 202.6v.1M166.1 203.6l1.6 1 1.1 .1M166.4 203.3l1.4-.1 1.4 .8 .4 .6-.8 .5a3.2 3.2 0 0 1-2.7-1.1v-.3zM168.8 203.8v.9M169.5 204.3l-.7 .4M170.5 211.4l16.6 9.5 2.3-1.1 .7-.9 .2-3.4M171.1 205l.1 .1M171.9 204.6v.7l-.8-.3M172 201v3.5M172.6 200.7l-.6 .3M172.9 203.5l5.1 2.9 .3 .4M172.9 205.9l5.4 3.3"/>
<path d="M173 202.8l5.7 3.2 .3 .9-.3 .1-5.5-3.2-.3-.5zM173 205.3h.3l5.4 3.1 .3 .9-.4 .1-5.4-3.2-.3-.4zM176.8 202.7h.1M176.9 213.8l.5 .2 .9-.2M176.9 213.8a.83 .83 0 0 1 .9-.2 .83 .83 0 0 1 .6 .6 .79 .79 0 0 1-.9 .4 .79 .79 0 0 1-.6-.8zM180 209.4h.4l5.4 3.1 .3 .9-.4 .1-5.3-3.1-.5-.7zM180 206.9h.4l5.3 3.1a.64 .64 0 0 1 .2 1.1l-5.7-3.2-.3-.6zM180 207.6l5 2.8 .3 .4M180 210l5 2.9 .3 .4M185.8 219l.4-.3h.6a.45 .45 0 0 1 .6 .5 .45 .45 0 0 1-.6 .4l-1-.2zM185.9 218.9l.4 .2 .9-.2M187.2 218.9v.1"/>
<path d="M42.8 223.1l.7-.1 .7 .4M42.8 223.1a1.81 1.81 0 0 0 .1 2.7l.9 .9 1 .3M42.8 223.1a2.25 2.25 0 0 0-.9 2.2 2.25 2.25 0 0 0 1.6 1.8l.6 .1 .9-.3M45 226.9l-.3 .1M45.4 225.6l.1 .5-.5 .8M48.4 221a1.5 1.5 0 0 0 1.2 2.1M48.4 221h.7M48.4 220.9l-5 3M49.1 221a1.39 1.39 0 0 1 .5 2.1M49.1 221h-.4a1.12 1.12 0 0 0 0 1.3 1.12 1.12 0 0 0 1.1 .5l.1-.4M49.7 223.1l-5.1 3M95.1 223.4l13.6 7.8 .3 .1 .7-.2"/>
<path d="M95.4 222l-.7 .4M109.7 231.1l2.6 1.6h.5l.9-.4M111 231.1l2.1 1.1M111 231l2.1 1.2M113.1 232.2l.6 .1M123.5 223.8l-12.8 7.4-.3 .1-.7-.2M125.9 225.2l-12.2 7.1M128.2 226.5l1.8 .5M128.6 226.2l-.4 .3M129.2 224.9l1.7 1.1 1 .1M129.2 224.9l.2 .7 1.3 .7a1.08 1.08 0 0 0 1.1 .2 1.08 1.08 0 0 0 .7-.9M129.2 224.9a1.65 1.65 0 0 1 1.9-.2l1.4 .9"/>
<path d="M131.9 225.1v1M132.5 225.6l-.6 .5M135 222.4v3.4M135.7 222l-.7 .4"/>
</g>
<g fill="#000">
<circle cx="32.8" cy="149" r=".18"/>
<circle cx="32.8" cy="164.2" r=".18"/>
<circle cx="147.1" cy="161" r=".18"/>
<circle cx="151.5" cy="163.5" r=".18"/>
<circle cx="151.7" cy="173.2" r=".18"/>
<circle cx="172" cy="175.3" r=".18"/>
<circle cx="176.4" cy="177.9" r=".18"/>
<circle cx="62.8" cy="197.3" r=".18"/>
<circle cx="122.9" cy="205.5" r=".18"/>
</g>
<g fill="none" stroke="#000" stroke-width=".71">
<path d="M10.1 9.9h400v277.1h-400zM70.1 6.5v3.4M140.1 6.5v3.4M207.2 5h5.8l-2.9 4.9zM210.1 0v9.9M280.1 6.5v3.4M350.1 6.5v3.4M6.7 74.2h3.4M410.1 74.2h3.5M.1 148.5h10M5.1 145.6l5 2.9-5 2.9zM410.1 148.5h10"/>
<path d="M410.1 148.5l5-2.9v5.8zM6.7 222.7h3.4M410.1 222.7h3.5M70.1 287v3.4M140.1 287v3.4M210.1 287v10M210.1 287l2.9 5h-5.8zM280.1 287v3.4M350.1 287v3.4"/>
</g>
<path d="M270.1 257h140v30h-140zM303.2 257v16M350.1 257v30M390.1 257v12M270.1 265h33.1M270.1 273h80M350.1 277h60M350.1 269h60M350.1 263h60M370.1 277v10M390.1 277v10" fill="none" stroke="#000" stroke-width=".51"/>
<g fill="#000">
<path d="M159.5 93.8l-.3 .4zM159.6 93.5l-.4 .7zM159.6 93.3l-.4 .9zM159.5 93l-.3 1.2zM159.5 92.7l-.3 1.5zM159.3 92.5l.2 .2-.3 1.5zM159.1 92.3l.2 .2-.1 1.7zM158.6 92.1l.2 .1 .4 2zM158.3 92.1h.3l.6 2.1zM158.1 92.1h.2l.9 2.1zM157.8 92.2l.3-.1 1.1 2.1zM157.6 92.4l.2-.2 1.4 2z"/>
<path d="M157.6 92.4l1.6 1.8-1.8-1.6zM157.4 92.6l1.8 1.6-1.9-1.4zM157.3 92.8l1.9 1.4-2.1-1.2zM157.1 93l2.1 1.2-2.1-.9zM157.1 93.3l2.1 .9-2.1-.6zM157.1 93.6l2.1 .6-2-.3zM157.3 94.1l1.9 .1-1.7 .1zM157.5 94.3l1.7-.1zM157.7 94.4l1.5-.2-1.2 .3zM158 94.5l1.2-.3-.9 .4zM158.3 94.6l.9-.4zM158.5 94.6l.7-.4z"/>
<path d="M158.8 94.5l.4-.3zM159.2 94.2l-.2 .2zM102.4 134.4l.8-.8 1.4 2.2zM113.4 128.2l1.4 2.1-2.1-1.4zM81.7 146l1.4 2.1-2-1.4zM87 143.1l.8-.6 1.1 2.3zM212.2 160.2l.7 .8-2.2 1.3zM50.2 215.7l1.4 2.1-2.2-1.4zM64.2 204l1.4 2.1-2.1-1.4zM44 220.7l1.9 1.7-2.4-.8z"/>
</g>
<path d="M157.2 94h2M159 92.2v2" fill="none" stroke="#000" stroke-width=".38"/>
<g font-size="12.6">
<text x="248.7" y="30.6">MONTAJE PERIFÉRICO</text>
<text x="254.2" y="45">SMK_SLVSMC_SEAT</text>
<text x="266" y="73.8">SIL-027-SEAT-02</text>
</g>
<g font-size="9.4">
<text x="217.1" y="189.5">NOTA IMPORTANTE:</text>
<text x="217.1" y="200.3">Colocar los tornillos que vienen con los asientos</text>
</g>
<g font-size="4.7">
<text x="304.6" y="263.9">Montaje del asiento</text>
<text x="304.6" y="269.3">SILVER V027</text>
</g>
<g font-size="4.2">
<text x="34" y="9.6">6</text>
<text x="104" y="9.6">5</text>
<text x="174" y="9.6">4</text>
<text x="244" y="9.6">3</text>
<text x="314" y="9.6">2</text>
<text x="384" y="9.6">1</text>
<text x="6.8" y="38.7">D</text>
<text x="410.6" y="38.7">D</text>
<text x="7" y="112.9">C</text>
<text x="410.8" y="112.9">C</text>
<text x="7" y="187.1">B</text>
<text x="410.8" y="187.1">B</text>
<text x="7" y="261.4">A</text>
<text x="410.8" y="261.4">A</text>
<text x="34" y="290.4">6</text>
<text x="104" y="290.4">5</text>
<text x="174" y="290.4">4</text>
<text x="244" y="290.4">3</text>
<text x="314" y="290.4">2</text>
<text x="384" y="290.4">1</text>
</g>
<g font-size="3.9">
<text x="120.1" y="57.4">1</text>
<text x="81.4" y="99.1">3</text>
<text x="71.3" y="104.7">2</text>
<text x="60.9" y="110.7">2</text>
<text x="50.3" y="117.6">4</text>
<text x="229" y="144.4">7</text>
<text x="42.3" y="185">5</text>
<text x="27" y="195.5">2</text>
<text x="16.5" y="207.3">6</text>
<text x="19.8" y="237.3">ITEM</text>
<text x="29.8" y="237.3">QTY</text>
<text x="77.8" y="237.3">PART NUMBER</text>
<text x="184.6" y="237.3">DESCRIPTION</text>
<text x="249.1" y="237.3">ID REF</text>
<text x="22.9" y="242.6">1</text>
<text x="32.1" y="242.6">1</text>
<text x="38.1" y="242.6">Asiento SILVER V027, BLACK SEAT, ASJUSTOR, CLOTH MATERIAL</text>
<text x="143.3" y="242.6">Asiento SILVER V027, BLACK SEAT, ASJUSTOR, CLOTH MATERIAL</text>
<text x="250.2" y="242.6">1626</text>
<text x="22.9" y="247.9">2</text>
<text x="32.1" y="247.9">9</text>
<text x="38.1" y="247.9">DIN 125 - A 10,5</text>
<text x="143.3" y="248">Washer</text>
<text x="22.9" y="253.2">3</text>
<text x="32.1" y="253.2">4</text>
<text x="38.1" y="253.2">DIN 912 - M10 x 30</text>
<text x="143.3" y="253.3">Cylinder Head Cap Screw</text>
<text x="22.9" y="258.5">4</text>
<text x="22.9" y="263.8">5</text>
<text x="32.1" y="258.5">4</text>
<text x="32.1" y="263.9">1</text>
<text x="38.1" y="258.6">DIN 985 - M10</text>
<text x="38.1" y="263.9">Enganche cinturón de seguridad</text>
<text x="143.3" y="258.5">Hex Nut</text>
<text x="143.3" y="263.9">Enganche cinturón de seguridad</text>
<text x="250.2" y="263.9">1621</text>
<text x="22.9" y="269.2">6</text>
<text x="32.1" y="269.2">1</text>
<text x="38.1" y="269.2">ISO 7380 - M10 x 30 P</text>
<text x="143.3" y="269.2">Hexagon Socket Button Head Screw - Product grade A</text>
<text x="22.9" y="274.5">7</text>
<text x="32.1" y="274.5">1</text>
<text x="38.1" y="274.5">SIL-027-BASE-02</text>
<text x="143.3" y="274.6">Conjunto soldado base inferior asiento Silver V027</text>
<text x="250.2" y="274.5">2564</text>
</g>
<text font-size="3.1" x="352.4" y="275">SMK_SLVSMC_SEAT-02-ENS02</text>
<g font-size="2.4">
<text x="271.2" y="259.7">SCALE:</text>
<text x="350.6" y="260.8">DRAWN: Carlos Ruiz Madrigal</text>
<text x="391.2" y="260.6">20/04/2016</text>
<text x="350.6" y="267.1">CHECKED: Antonio García</text>
<text x="391.2" y="266.7">03/03/2017</text>
<text x="350.6" y="271.4">DWG NO:</text>
<text x="351.6" y="279.3">REV</text>
<text x="372" y="279.4">SIZE</text>
<text x="391" y="279.6">SHEET</text>
<text x="358.1" y="284.1">02</text>
<text x="377.9" y="283.8">A3</text>
<text x="398.3" y="283.8">1 /1</text>
</g>
</svg>
